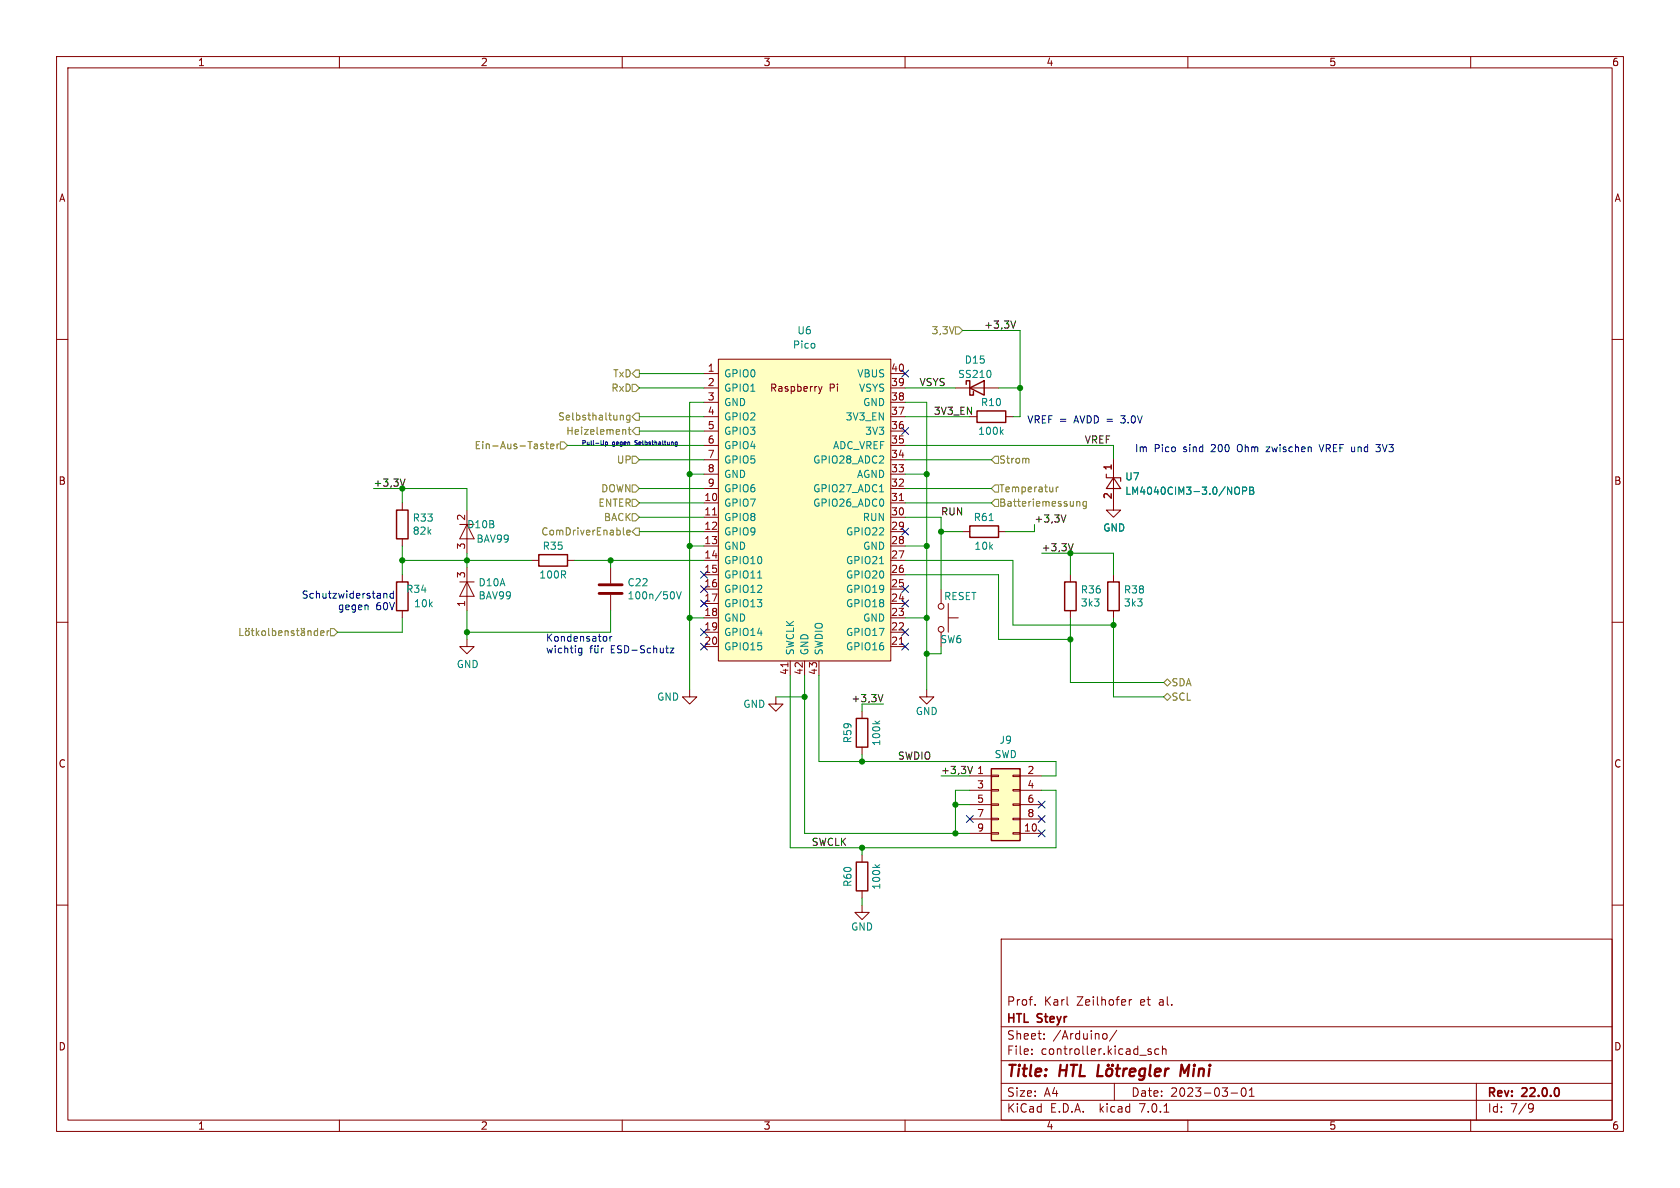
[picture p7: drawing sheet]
<svg xmlns="http://www.w3.org/2000/svg" width="297mm" height="210mm" viewBox="0 0 297 210" stroke-linecap="round" stroke-linejoin="round" font-family="sans-serif">
<g fill="none" stroke="#840000" stroke-width=".18">
<path d="M10 10h277v190h-277zM12 12h273v186h-273zM60 10v2M110 10v2M160 10v2M210 10v2M260 10v2M10 60h2M285 60h2M124.5 73.7h2.5M124.5 68.6h2.5M124.5 66h2.5"/>
<path d="M124.5 71.1h2.5M124.5 78.7h2.5M124.5 76.2h2.5M127 63.5h30.5v53.3h-30.5zM144.7 68.3l.3 .9M145 69.2l-.3 .4M145.3 68.3l-.3 .9M157.5 73.7h2.5M157.5 68.6h2.5M157.5 66h2.5M157.5 71.1h2.5M157.5 78.7h2.5"/>
<path d="M157.5 76.2h2.5M168.9 68.6h7.6M171.4 73.7h1.3M177.8 73.7h1.3M71.1 88.9v1.3M71.1 95.3v1.2M81.3 92.7h2.5M82.5 92.7l1.3 2.6h-2.5zM82.5 90.2v7.6M94 99.1h1.2M100.3 99.1h1.3M124.5 94h2.5"/>
<path d="M124.5 88.9h2.5M124.5 91.4h2.5M124.5 96.5h2.5M124.5 99.1h2.5M124.5 86.4h2.5M124.5 83.8h2.5M124.5 81.3h2.5M126 91h.7M157.5 94h2.5M157.5 88.9h2.5M157.5 91.4h2.5M157.5 96.5h2.5"/>
<path d="M157.5 99.1h2.5M157.5 86.4h2.5M157.5 83.8h2.5M157.5 81.3h2.5M159 88.5h.7M170.2 94h1.2M176.5 94h1.3M196.8 81.3v8.9h1.3l-1.3 1.2-1.2-1.2h1.2M10 110h2M71.1 101.6v1.3M71.1 108v1.2M81.3 102.9h2.5"/>
<path d="M82.5 113v1.3h1.3l-1.3 1.3-1.2-1.3h1.2M82.5 102.9l1.3 2.5h-2.5zM82.5 100.3v7.7M107.9 100.3v2.8M107.9 105.2v2.8M124.5 109.2h2.5M124.5 101.6h2.5M124.5 104.1h2.5M124.5 106.7h2.5M124.5 111.8h2.5M124.5 114.3h2.5M139.3 117.1v.8"/>
<path d="M139.7 116.8v2.6M142.2 116.8v2.6M144.8 116.8v2.6M157.5 109.2h2.5M157.5 101.6h2.5M157.5 104.1h2.5M157.5 106.7h2.5M157.5 111.8h2.5M157.5 114.3h2.5M159 113.9h.7M166.4 104.1v2.6M166.4 111.8v2.5"/>
<path d="M167.6 109.2h1.8M167.6 106.7v5.1M189.2 101.6v1.3M189.2 108v1.2M196.8 101.6v1.3M196.8 108v1.2M285 110h2M121.9 121.9v1.3h1.3l-1.3 1.3-1.3-1.3h1.3M137.2 123.2v1.3h1.2l-1.2 1.2-1.3-1.2h1.3M152.4 125.7v1.3M152.4 132.1v1.3M163.8 121.9v1.3h1.3l-1.3 1.3-1.2-1.3h1.2"/>
<path d="M171.4 137.2h3.9M171.4 139.7h3.9M175.3 139.6h1.2v.2h-1.2zM175.3 137h1.2v.3h-1.2zM179.1 139.6h1.2v.2h-1.2zM179.1 137h1.2v.3h-1.2zM180.3 137.2h3.8M180.3 139.7h3.8M10 160h2M152.4 151.1v1.3M152.4 157.5v1.3M171.4 147.3h3.9"/>
<path d="M171.4 142.2h3.9M171.4 144.8h3.9M175.3 147.2h1.2v.2h-1.2zM175.3 144.7h1.2v.2h-1.2zM175.3 142.1h1.2v.3h-1.2zM179.1 147.2h1.2v.2h-1.2zM179.1 144.7h1.2v.2h-1.2zM179.1 142.1h1.2v.3h-1.2zM180.3 147.3h3.8M180.3 142.2h3.8M180.3 144.8h3.8M285 160h2"/>
<path d="M152.4 160v1.3h1.3l-1.3 1.3-1.3-1.3h1.3M177 166h108v32h-108zM183 177.6v.1M199.6 176.7v1M200.1 176.7l-.3 .1-.2 .2M60 198v2M110 198v2M160 198v2M177 194.5h108M177 191.5h108M177 187.5h108M177 181.5h108"/>
<path d="M182.4 186.3v.1M182.4 185.5v.1M184.6 183.6v.1M184.6 182.8v.1M195.2 182.7l.4 .1 .1 .2-.1 .6-.4 .1M197 191.5v3M197.4 182.1l-1.3 2M203 185.8l.5 .2 .1 .2-.2 .2-.5-.1M203 185.5h.5M204.9 185.5l-.5-.1-.3 .3v.4l.2 .2h.6M205.5 185.5l.2-.1 .4 .1v.9M205.5 184.9v1.5"/>
<path d="M205.8 196.6h.8M210 198v2M217.6 193.2h1.2M219.6 192.4l.2-.1a.81 .81 0 0 1 .6 .6 .81 .81 0 0 1-.3 .8l-.2 .1a.81 .81 0 0 1-.6-.6 .81 .81 0 0 1 .3-.8zM220.9 193.8h.8M220.9 192.7l.4-.4v1.5M260 198v2M261 191.5v6.5M270.5 195.1l.5 .1a.99 .99 0 0 1-.4 1.4h-.2M271.1 195.7l-.2 .3h-.4"/>
<circle cx="166.4" cy="111.3" r=".51"/>
<circle cx="166.4" cy="107.2" r=".51"/>
</g>
<g fill="none" stroke="#840000" stroke-width=".4">
<path d="M187.4 189.2h1.1M187.5 188.2l-.2 2M188.6 188.2l-.2 2M189.3 188.2h1.1M189.9 188.2l-.3 2M191.1 188.2l-.3 2h1M194.2 188.2l-.2 2h.9M195.7 189.1a.52 .52 0 0 1 .6-.2 .52 .52 0 0 1 .4 .4l-.1 .6a.55 .55 0 0 1-.5 .3 .55 .55 0 0 1-.6-.3zM195.9 188.2l.1 .1-.1 .1M195.9 188.2l-.1 .1 .1 .1M195.9 188.2v.2M196.7 188.2l-.1 .1 .1 .1"/>
<path d="M196.7 188.2l.1 .1-.1 .1M196.7 188.2v.2M197.3 188.9h.7M197.6 188.2l-.2 1.7 .1 .2 .4 .1M198.7 188.9l-.2 1.3M199.3 188.9l-.4 .1-.3 .3M199.7 189.6l1-.2v-.4l-.2-.1-.6 .1-.2 .9 .2 .3 .6-.1M202.5 189a.66 .66 0 0 0-1 .3l-.1 .6 .1 .2 .2 .1 .6-.1M202.5 188.9l-.2 1.6a.6 .6 0 0 1-.9 .3M203.4 188.2l-.2 1.7 .2 .3M204.2 189.6l1-.2-.1-.4-.6-.1-.3 .3v.9l.2 .1 .6-.1M206.1 188.9l-.2 1.3"/>
<path d="M206.6 188.9l-.4 .1-.2 .3M209.4 189.7l-.5-1.5-.3 2"/>
</g>
<path d="M170.8 67.9v-.6h.6v2.6h.7v-.7M171.4 68.6l2.6-1.3v2.6zM172.7 72.6h5.1v2.1h-5.1zM70.1 90.2h2v5.1h-2zM95.2 98h5.1v2.1h-5.1zM171.4 93h5.1v2h-5.1zM70.1 102.9h2v5.1h-2zM188.2 102.9h2v5.1h-2zM195.8 102.9h2.1v5.1h-2.1zM151.4 127h2v5.1h-2zM175.3 135.9h5v12.7h-5zM151.4 152.4h2v5.1h-2z" fill="none" stroke="#840000" stroke-width=".25"/>
<g fill="none" stroke="#008484" stroke-width=".18">
<path d="M175.1 65.7v.8M177 76.3l.3 .5M177.3 75.9l-.4 .5M155.5 99.6h.7M155.5 86.9h.7M218.5 86.2l.1-.1a.43 .43 0 0 1 .5 .4v.5a.42 .42 0 0 1-.2 .3 .42 .42 0 0 1-.4 0M219.7 86.8l.6-.1 .1-.2-.1-.3-.6-.1v1.3M220.9 86.1h.5l.2 .3-.2 .3 .2 .1 .1 .3-.3 .3h-.5zM220.9 86.7h.5M118.9 104.6a.79 .79 0 0 1 0 1.3M119.6 104.6l.4 1.3 .4-1.3M154.7 127.5l.5 .4"/>
<path d="M155.5 127.5l-.5 .3M154.7 152.9l.5 .4M155.5 152.9l-.5 .3"/>
</g>
<g fill="#ffffc2" stroke="#ffffc2" stroke-width=".18">
<path d="M175.3 135.9h5v12.7h-5z"/>
<path d="M127 63.5h30.5v53.3h-30.5z"/>
</g>
<path d="M195.6 83.8v.7h2.5v.6M196.8 84.5l1.3 1.9h-2.5z" fill="none" stroke="#840000" stroke-width=".2"/>
<path d="M105.9 104.9h4.1M105.9 103.4h4.1" fill="none" stroke="#840000" stroke-width=".51"/>
<g fill="none" stroke="#848400" stroke-width=".18">
<path d="M168.9 57.8h.6l.7 .6-.7 .7h-.6zM96.5 78.5h.5M96.7 78.1v1l.3 .2M97.3 78.9l.6-.1v-.3h-.4l-.2 .2 .1 .6h.5M98.5 78.5v.8M98.8 78.5l-.3 .2M99.1 78.1h.6l.6 .6-.6 .7h-.6zM109.7 73.5h.4l.1 .7M110.3 75.9l.3 .2v.7M111.1 75.9h.4M111.2 75.5v1.1l.3 .2M111.4 73.5l-.4-.1-.2 .2 .1 .6h.5"/>
<path d="M111.4 73.4v1l-.3 .3-.3-.1M111.8 76.2l.6-.6h.6v1.2h-.6zM111.8 66l.6-.6h.6v1.3h-.6zM111.8 67.9h.6l.6 .7-.6 .6h-.6zM112.4 73h.6v1.3h-.6l-.6-.6zM110.2 93.3v1.1l.2 .2M110.8 94.1l.6-.1v-.2l-.4-.1-.2 .2 .1 .6h.5M111.8 94l.6-.7h.6v1.3h-.6zM111.8 80.6h.6l.6 .7-.6 .6h-.6zM111.8 85.7h.6l.6 .7-.6 .6h-.6zM111.8 88.3h.6l.6 .6-.6 .6h-.6zM111.8 90.8h.6l.6 .6-.6 .7h-.6z"/>
<path d="M175.3 81.3l.6-.7h.6v1.3h-.6zM175.9 88.3h.6v1.2h-.6l-.6-.6zM175.9 85.7h.6v1.3h-.6l-.6-.6zM181.8 81.1l.1 .8M186.7 86.1v.8M187.1 86.1l-.4 .2M190.4 88.7h.4l.1 .8M192.1 88.7l-.4-.1-.3 .3 .2 .5h.5M192.1 88.6v1.1l-.3 .2h-.3M42.4 111.1v1.2h.6M43.4 111.6l.2-.1 .4 .1v.5l-.1 .2h-.3l-.2-.1zM43.5 111.1v.1"/>
<path d="M44 111.1v.1M44.4 111.5h.5M44.6 111.1v1.1l.3 .1M45.3 111.1v1.2M45.4 111.9l.4 .4M45.8 111.5l-.5 .5M46.4 111.6l.3-.1 .2 .2v.4l-.2 .2h-.3l-.1-.2zM47.5 111.1v1.1l.2 .1M48.2 111.6l.3-.1 .3 .2-.2 .6h-.4M48.2 111.1v1.2M49.2 111.9l.7-.1-.1-.2-.4-.1-.2 .2 .1 .6h.5M50.4 111.6l.2-.1 .3 .1v.7"/>
<path d="M50.4 111.5v.8M52 111.6l-.3-.1-.2 .2v.2l.5 .1v.3h-.5M52.4 111.5h.5M52.6 111.1v1.1l.3 .1M53.3 111.6h.5v.7M53.3 111.1v.1M53.8 111.1v.1M53.8 111.8l-.4 .1-.2 .1 .2 .3h.4M54.4 111.6l.2-.1 .3 .1 .1 .7M54.4 111.5v.8M56.1 111.6l-.3-.1-.3 .2 .2 .6h.4M56.1 111.1v1.2"/>
<path d="M56.7 111.9l.6-.1-.1-.2-.3-.1-.2 .2v.6h.5M57.8 111.5v.8M58.2 111.5l-.4 .2M58.4 111.1h.7l.6 .7-.6 .6h-.7zM205.7 123.2l.7-.6 .6 .6-.6 .6zM205.7 120.7l.7-.7 .6 .7-.6 .6z"/>
</g>
<path d="M179.6 56.7l-.5 1.3M71.6 84.7l-.4 1.2M188.4 91l-.4 1.3M189.7 96.1l-.4 1.3M155.2 122.8l.5 1.2 .4-1.2M171.9 135.5l-.4 1.2" fill="none" stroke="#000" stroke-width=".18"/>
<g fill="none" stroke="#0000c2" stroke-width=".18">
<path d="M106.7 77.9l-.1 .7M107 78.1v.8M107 78.2l.3-.1 .1 .2-.1 .3h-.3M119.7 78.2l-.2-.1-.2 .2 .1 .3h.3M119.7 78.1v.7l-.1 .1h-.2M233.2 78.6l.4 1.3M243.2 78.6h.8M243.2 79.7l.6 .2M65 107l.1 .8M67.9 104.9v.8M67.9 105l.1-.1 .3 .1 .1 .7M69.5 105l-.3-.1-.3 .2 .2 .6h.4"/>
<path d="M69.5 104.5v1.2M102.4 115.4h.5M102.4 114.6h.5M102.9 114.6v1l-.3 .2h-.3M104.3 114.6h.4M104.6 114.1l-.2 .2v1.1M105.2 114.6v.8h.3l.2-.1M105.2 114.1v.2M105.7 114.1v.2M105.7 114.6v.8M106.3 114.6v.8M106.7 114.6l-.4 .2"/>
<path d="M107.2 112.6l.1 .2-.1 .5M107.8 112.5v.9M108.2 112.5l-.4 .3M118.5 114.6h.6l-.6 .8h.6"/>
</g>
<g fill="none" stroke="#008400" stroke-width=".18">
<path d="M170.2 58.4h10.1v15.3h-1.2M100.3 78.7h24.2M113 68.6h11.5M113 66h11.5M113 73.7h11.5M113 76.2h11.5M124.5 71.1h-2.6v50.8M160 68.6h8.9M160 71.1h3.8v50.8M160 73.7h11.4M160 78.7h36.8v2.6M176.5 68.6h3.8"/>
<path d="M66 86.4h16.5v3.8M71.1 99.1h22.9M71.1 86.4v2.5M71.1 96.5v5.1M82.5 97.8v2.5M101.6 99.1h22.9M107.9 99.1v1.2M113 86.4h11.5M113 81.3h11.5M113 94h11.5M113 88.9h11.5M113 91.4h11.5"/>
<path d="M121.9 96.5h2.6M121.9 83.8h2.6M160 99.1h19.1v11.4h17.7M160 86.4h15.3M160 81.3h15.3M160 91.4h6.4v12.7M160 88.9h15.3M160 96.5h3.8M160 83.8h3.8M166.4 94h3.8M182.9 92.7v1.3h-5.1M184.1 97.8h12.7v3.8"/>
<path d="M189.2 97.8v3.8M71.1 109.2v2.6h-11.4M82.5 108v5M107.9 108v3.8h-25.4M121.9 109.2h2.6M139.7 119.4v30.5h47v-10.2h-2.6M142.2 119.4v27.9h29.2M144.8 119.4v15.2h41.9v2.6h-2.6M160 101.6h16.5v11.4h12.7M160 109.2h3.8M166.4 114.3v1.3h-2.6M189.2 109.2v11.5h16.5"/>
<path d="M196.8 109.2v14h8.9M137.2 123.2h5M152.4 133.4v1.2M156.2 124.5h-3.8v1.2M166.4 137.2h5M171.4 139.7h-2.5v7.6M152.4 149.9v1.2M152.4 158.8v1.2M168.9 142.2h2.5"/>
</g>
<g fill="none" stroke="#000084" stroke-width=".18">
<path d="M159.4 75.6l1.2 1.2M159.4 65.4l1.2 1.2M160.6 65.4l-1.2 1.2M160.6 75.6l-1.2 1.2M159.4 93.4l1.2 1.2M160.6 93.4l-1.2 1.2M123.9 101l1.2 1.2M123.9 111.2l1.2 1.2M123.9 113.7l1.2 1.2M123.9 106.1l1.2 1.2M123.9 103.5l1.2 1.2M125.1 101l-1.2 1.2"/>
<path d="M125.1 111.2l-1.2 1.2M125.1 113.7l-1.2 1.2M125.1 106.1l-1.2 1.2M125.1 103.5l-1.2 1.2M159.4 103.5l1.2 1.2M159.4 113.7l1.2 1.2M159.4 111.2l1.2 1.2M159.4 106.1l1.2 1.2M160.6 103.5l-1.2 1.2M160.6 113.7l-1.2 1.2M160.6 111.2l-1.2 1.2M160.6 106.1l-1.2 1.2"/>
<path d="M170.8 144.2l1.3 1.2M172.1 144.2l-1.3 1.2M183.5 141.6l1.3 1.2M183.5 144.2l1.3 1.2M183.5 146.7l1.3 1.2M184.8 141.6l-1.3 1.2M184.8 144.2l-1.3 1.2M184.8 146.7l-1.3 1.2"/>
</g>
<g fill="#008400" stroke="#008400" stroke-width=".18">
<circle cx="142.2" cy="123.2" r=".46"/>
<circle cx="121.9" cy="109.2" r=".46"/>
<circle cx="163.8" cy="96.5" r=".46"/>
<circle cx="121.9" cy="96.5" r=".46"/>
<circle cx="121.9" cy="83.8" r=".46"/>
<circle cx="168.9" cy="142.2" r=".46"/>
<circle cx="152.4" cy="149.9" r=".46"/>
<circle cx="152.4" cy="134.6" r=".46"/>
<circle cx="168.9" cy="147.3" r=".46"/>
<circle cx="163.8" cy="115.6" r=".46"/>
<circle cx="189.2" cy="97.8" r=".46"/>
<circle cx="166.4" cy="94" r=".46"/>
<circle cx="163.8" cy="109.2" r=".46"/>
<circle cx="189.2" cy="113" r=".46"/>
<circle cx="196.8" cy="110.5" r=".46"/>
<circle cx="107.9" cy="99.1" r=".46"/>
<circle cx="82.5" cy="111.8" r=".46"/>
<circle cx="163.8" cy="83.8" r=".46"/>
<circle cx="180.3" cy="68.6" r=".46"/>
<circle cx="82.5" cy="99.1" r=".46"/>
<circle cx="71.1" cy="99.1" r=".46"/>
<circle cx="71.1" cy="86.4" r=".46"/>
</g>
<g font-size="2.8" fill="#840000">
<text x="178" y="190.8">Title:</text>
<text x="210" y="190.8">Mini</text>
</g>
<g font-size="2.1" fill="#840000">
<text x="178" y="177.9">Prof.</text>
<text x="184.6" y="177.9">Karl</text>
<text x="190.4" y="177.9">Zeilhofer</text>
<text x="201.6" y="177.9">et</text>
<text x="205" y="177.9">al.</text>
<text x="178" y="183.9">Sheet:</text>
<text x="178" y="181.1">HTL Steyr</text>
<text x="186.2" y="183.9">/Arduino/</text>
<text x="178" y="186.6">File:</text>
<text x="184" y="186.6">controller.kicad_sch</text>
<text x="178" y="196.8">KiCad</text>
<text x="178" y="194">Size:</text>
<text x="184.6" y="194">A4</text>
<text x="185.7" y="196.8">E.D.A.</text>
<text x="194.4" y="196.8">kicad</text>
<text x="200" y="194">Date:</text>
<text x="201.5" y="196.8">7.0.1</text>
<text x="206.9" y="194">2023-03-01</text>
<text x="263" y="194.2">Rev:</text>
<text x="263" y="196.8">Id:</text>
<text x="267" y="196.8">7/9</text>
<text x="269.2" y="194.2">22.0.0</text>
</g>
<g font-size="1.8" fill="#840000">
<text x="35" y="11.8">1</text>
<text x="85" y="11.8">2</text>
<text x="135" y="11.8">3</text>
<text x="185" y="11.8">4</text>
<text x="235" y="11.8">5</text>
<text x="285" y="11.8">6</text>
<text x="10.4" y="35.8">A</text>
<text x="285.4" y="35.8">A</text>
<text x="125.1" y="65.8">1</text>
<text x="157.5" y="65.8">40</text>
<text x="125.1" y="68.3">2</text>
<text x="125.1" y="70.9">3</text>
<text x="136.1" y="69.4">Raspberry</text>
<text x="146.5" y="69.4">Pi</text>
<text x="157.5" y="70.9">38</text>
<text x="157.5" y="68.3">39</text>
<text x="125.1" y="73.4">4</text>
<text x="125.1" y="75.9">5</text>
<text x="157.5" y="75.9">36</text>
<text x="157.5" y="73.4">37</text>
<text x="125.1" y="78.5">6</text>
<text x="125.1" y="81">7</text>
<text x="125.1" y="83.6">8</text>
<text x="157.5" y="83.6">33</text>
<text x="157.5" y="81">34</text>
<text x="157.5" y="78.5">35</text>
<text x="196.6" y="83.2" transform="rotate(-90 196.6 83.2)">1</text>
<text x="10.3" y="85.8">B</text>
<text x="124.5" y="88.6">10</text>
<text x="125.1" y="86.1">9</text>
<text x="157.5" y="88.6">31</text>
<text x="157.5" y="86.1">32</text>
<text x="196.6" y="88.3" transform="rotate(-90 196.6 88.3)">2</text>
<text x="285.3" y="85.8">B</text>
<text x="82.3" y="92.1" transform="rotate(-90 82.3 92.1)">2</text>
<text x="124.5" y="91.2">11</text>
<text x="124.5" y="93.7">12</text>
<text x="157.5" y="93.7">29</text>
<text x="157.5" y="91.2">30</text>
<text x="82.3" y="97.2" transform="rotate(-90 82.3 97.2)">3</text>
<text x="124.5" y="96.3">13</text>
<text x="124.5" y="98.8">14</text>
<text x="124.5" y="101.3">15</text>
<text x="157.5" y="101.3">26</text>
<text x="157.5" y="98.8">27</text>
<text x="157.5" y="96.3">28</text>
<text x="82.3" y="107.3" transform="rotate(-90 82.3 107.3)">1</text>
<text x="82.3" y="102.3" transform="rotate(-90 82.3 102.3)">3</text>
<text x="124.5" y="103.9">16</text>
<text x="124.5" y="106.4">17</text>
<text x="157.5" y="106.4">24</text>
<text x="157.5" y="103.9">25</text>
<text x="124.5" y="109">18</text>
<text x="124.5" y="111.5">19</text>
<text x="157.5" y="111.5">22</text>
<text x="157.5" y="109">23</text>
<text x="124.5" y="114">20</text>
<text x="139.4" y="119.4" transform="rotate(-90 139.4 119.4)">41</text>
<text x="142" y="119.4" transform="rotate(-90 142 119.4)">42</text>
<text x="144.5" y="119.4" transform="rotate(-90 144.5 119.4)">43</text>
<text x="157.5" y="114">21</text>
<text x="10.3" y="135.8">C</text>
<text x="172.7" y="136.9">1</text>
<text x="181.6" y="136.9">2</text>
<text x="285.3" y="135.8">C</text>
<text x="172.7" y="139.4">3</text>
<text x="172.7" y="142">5</text>
<text x="181.6" y="139.4">4</text>
<text x="181.6" y="142">6</text>
<text x="172.7" y="144.5">7</text>
<text x="172.7" y="147.1">9</text>
<text x="181" y="147.1">10</text>
<text x="181.6" y="144.5">8</text>
<text x="10.3" y="185.8">D</text>
<text x="285.3" y="185.8">D</text>
<text x="35" y="199.8">1</text>
<text x="85" y="199.8">2</text>
<text x="135" y="199.8">3</text>
<text x="185" y="199.8">4</text>
<text x="235" y="199.8">5</text>
<text x="285" y="199.8">6</text>
</g>
<g font-size="1.8" fill="#008484">
<text x="140.9" y="59.2">U6</text>
<text x="140.1" y="61.8">Pico</text>
<text x="170.5" y="64.4">D15</text>
<text x="128" y="66.9">GPIO0</text>
<text x="128" y="69.4">GPIO1</text>
<text x="128" y="71.9">GND</text>
<text x="151.4" y="66.9">VBUS</text>
<text x="151.7" y="69.4">VSYS</text>
<text x="152.5" y="71.9">GND</text>
<text x="169.3" y="67">SS210</text>
<text x="173.4" y="71.9">R10</text>
<text x="128" y="74.5">GPIO2</text>
<text x="128" y="77">GPIO3</text>
<text x="149.4" y="74.5">3V3_EN</text>
<text x="152.8" y="77">3V3</text>
<text x="172.9" y="77">100k</text>
<text x="128" y="79.6">GPIO4</text>
<text x="128" y="82.1">GPIO5</text>
<text x="143.6" y="82.1">GPIO28_ADC2</text>
<text x="147.1" y="79.6">ADC_VREF</text>
<text x="128" y="89.7">GPIO7</text>
<text x="128" y="84.6">GND</text>
<text x="128" y="87.2">GPIO6</text>
<text x="143.6" y="89.7">GPIO26_ADC0</text>
<text x="143.6" y="87.2">GPIO27_ADC1</text>
<text x="151.4" y="84.6">AGND</text>
<text x="198.9" y="85.1">U7</text>
<text x="198.9" y="87.6">LM4040CIM3-3.0/NOPB</text>
<text x="72.9" y="92.4">R33</text>
<text x="72.9" y="94.7">82k</text>
<text x="82.5" y="93.5">D10B</text>
<text x="128" y="92.3">GPIO8</text>
<text x="128" y="94.8">GPIO9</text>
<text x="149.4" y="94.8">GPIO22</text>
<text x="152.4" y="92.3">RUN</text>
<text x="172.1" y="92.3">R61</text>
<text x="195" y="94.1">GND</text>
<text x="84.2" y="96.1">BAV99</text>
<text x="95.9" y="97.3">R35</text>
<text x="128" y="97.3">GND</text>
<text x="128" y="99.9">GPIO10</text>
<text x="149.4" y="99.9">GPIO21</text>
<text x="152.5" y="97.3">GND</text>
<text x="172.2" y="97.3">10k</text>
<text x="71.8" y="105">R34</text>
<text x="73.1" y="107.5">10k</text>
<text x="84.5" y="103.8">D10A</text>
<text x="84.5" y="106.1">BAV99</text>
<text x="95.3" y="102.4">100R</text>
<text x="110.9" y="103.8">C22</text>
<text x="110.9" y="106.1">100n/50V</text>
<text x="128" y="102.4">GPIO11</text>
<text x="128" y="105">GPIO12</text>
<text x="128" y="107.5">GPIO13</text>
<text x="149.4" y="107.5">GPIO18</text>
<text x="149.4" y="105">GPIO19</text>
<text x="149.4" y="102.4">GPIO20</text>
<text x="166.8" y="106.2">RESET</text>
<text x="191" y="105.1">R36</text>
<text x="191" y="107.4">3k3</text>
<text x="198.6" y="105.1">R38</text>
<text x="198.6" y="107.4">3k3</text>
<text x="128" y="110">GND</text>
<text x="128" y="112.6">GPIO14</text>
<text x="149.4" y="112.6">GPIO17</text>
<text x="152.5" y="110">GND</text>
<text x="166.2" y="113.9">SW6</text>
<text x="80.7" y="118.2">GND</text>
<text x="128" y="115.1">GPIO15</text>
<text x="140.5" y="115.8" transform="rotate(-90 140.5 115.8)">SWCLK</text>
<text x="143.1" y="115.8" transform="rotate(-90 143.1 115.8)">GND</text>
<text x="145.6" y="115.8" transform="rotate(-90 145.6 115.8)">SWDIO</text>
<text x="149.4" y="115.1">GPIO16</text>
<text x="116.1" y="124">GND</text>
<text x="131.4" y="125.3">GND</text>
<text x="150.7" y="131.4" transform="rotate(-90 150.7 131.4)">R59</text>
<text x="155.8" y="131.9" transform="rotate(-90 155.8 131.9)">100k</text>
<text x="161.8" y="126.6">GND</text>
<text x="176.6" y="131.6">J9</text>
<text x="175.8" y="134.2">SWD</text>
<text x="150.7" y="156.8" transform="rotate(-90 150.7 156.8)">R60</text>
<text x="155.8" y="157.3" transform="rotate(-90 155.8 157.3)">100k</text>
<text x="150.4" y="164.7">GND</text>
</g>
<g font-size="1.8" fill="#848400">
<text x="164.6" y="59.2">3,3V</text>
<text x="108" y="69.4">RxD</text>
<text x="108.3" y="66.9">TxD</text>
<text x="98.5" y="74.5">Selbsthaltung</text>
<text x="100" y="77">Heizelement</text>
<text x="83.8" y="79.6">Ein-Aus-Taster</text>
<text x="108.9" y="82.1">UP</text>
<text x="176.6" y="82.1">Strom</text>
<text x="105.7" y="89.7">ENTER</text>
<text x="106.1" y="87.2">DOWN</text>
<text x="176.6" y="89.7">Batteriemessung</text>
<text x="176.6" y="87.2">Temperatur</text>
<text x="95.6" y="94.8">ComDriverEnable</text>
<text x="106.6" y="92.3">BACK</text>
<text x="207.1" y="124">SCL</text>
<text x="207.1" y="121.5">SDA</text>
</g>
<g font-size="1.8">
<text x="174" y="58.2">+3,3V</text>
<text x="162.6" y="68.3">VSYS</text>
<text x="165.1" y="73.4">3V3_EN</text>
<text x="191.8" y="78.5">VREF</text>
<text x="66" y="86.1">+3,3V</text>
<text x="166.4" y="91.2">RUN</text>
<text x="182.9" y="92.4">+3,3V</text>
<text x="184.1" y="97.5">+3,3V</text>
<text x="150.4" y="124.2">+3,3V</text>
<text x="158.7" y="134.4">SWDIO</text>
<text x="166.4" y="136.9">+3,3V</text>
<text x="143.5" y="149.6">SWCLK</text>
</g>
<g font-size="1.8" fill="#0000c2">
<text x="181.6" y="74.9">VREF =</text>
<text x="190" y="74.9">AVDD =</text>
<text x="198.4" y="74.9">3.0V</text>
<text x="200.7" y="80">Im</text>
<text x="204.1" y="80">Pico</text>
<text x="209.3" y="80">sind</text>
<text x="214.3" y="80">200</text>
<text x="219" y="80">Ohm</text>
<text x="224.3" y="80">zwischen</text>
<text x="233.8" y="80">VREF und</text>
<text x="244.1" y="80">3V3</text>
<text x="53.2" y="105.9">Schutzwiderstand</text>
<text x="59.6" y="108">gegen</text>
<text x="66.3" y="108">60V</text>
<text x="96.5" y="113.5">Kondensator</text>
<text x="96.5" y="115.6">wichtig</text>
<text x="108" y="115.6">ESD-Schutz</text>
</g>
<g font-size="1.1" fill="#0000c2">
<text x="102.9" y="78.7">Pull-Up</text>
<text x="108.4" y="78.7">gegen</text>
<text x="112.5" y="78.7">Selbsthaltung</text>
</g>
</svg>
